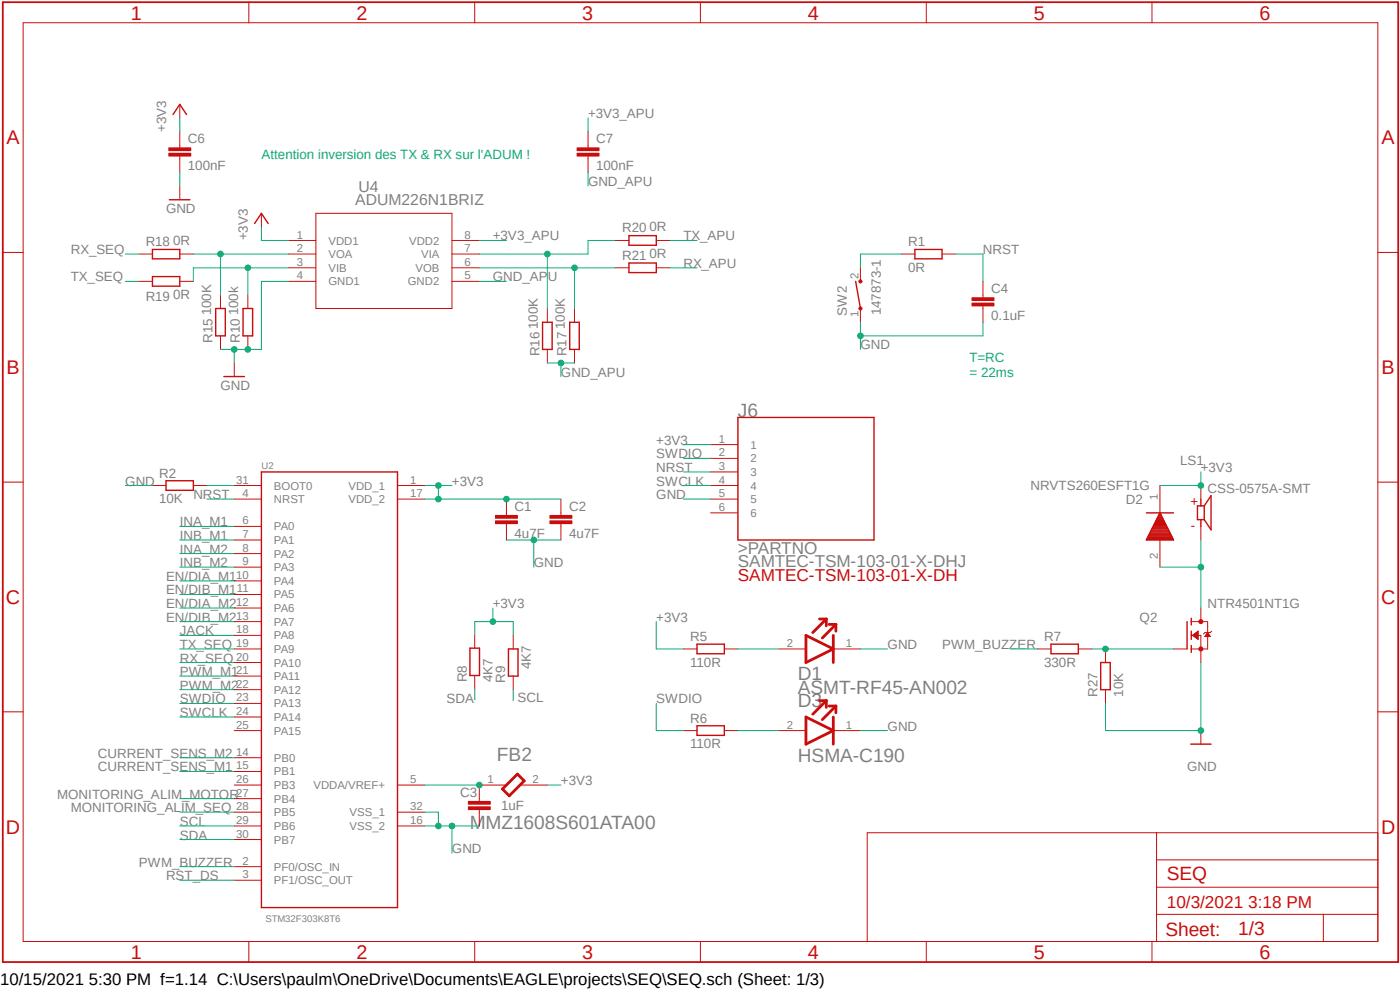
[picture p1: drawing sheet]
<svg xmlns="http://www.w3.org/2000/svg" width="297mm" height="210mm" viewBox="0 0 297 210" stroke-linecap="round" stroke-linejoin="round" font-family="sans-serif">
<path d="M0 .1l297.1 204.6M297.1 .1l-297.1 204.6" fill="none" stroke="#fff" stroke-width=".21"/>
<path d="M38.1 30.8v.6M38.1 33.1v.6M61.2 51h5.8M61.2 53.9h5.8M61.2 56.8h5.8M61.2 59.7h5.8M67 45.3h28.9v20.1h-28.9zM95.9 51h5.8M95.9 53.9h5.8M95.9 56.8h5.8M95.9 59.7h5.8" fill="none" stroke="#c90d0c" stroke-width=".21"/>
<path d="M35.8 32.5h4.7v.6h-4.7z" fill-rule="evenodd" fill="#c90d0c"/>
<path d="M35.8 32.5h4.7v.6h-4.7z" fill="none" stroke="#c90d0c" stroke-width=".21"/>
<path d="M35.8 31.4h4.7v.6h-4.7z" fill-rule="evenodd" fill="#c90d0c"/>
<path d="M35.8 31.4h4.7v.6h-4.7zM38.1 27.9v2.9M38.1 33.7v2.9M124.8 30.8v.6M124.8 33.1v.6" fill="none" stroke="#c90d0c" stroke-width=".21"/>
<path d="M122.4 32.5h4.7v.6h-4.7z" fill-rule="evenodd" fill="#c90d0c"/>
<path d="M122.4 32.5h4.7v.6h-4.7z" fill="none" stroke="#c90d0c" stroke-width=".21"/>
<path d="M122.4 31.4h4.7v.6h-4.7z" fill-rule="evenodd" fill="#c90d0c"/>
<g fill="none" stroke="#c90d0c" stroke-width=".21">
<path d="M38.1 22.1v2.9M38.1 39.5v2.9M122.4 31.4h4.7v.6h-4.7zM124.8 27.9v2.9M124.8 33.7v2.9M29.5 53.9h2.8M29.5 59.7h2.8M38.1 53.9h2.9M38.1 59.7h2.9M55.5 45.3v2.8M130.6 51h2.8M130.6 56.8h2.8"/>
<path d="M139.2 51h2.9M139.2 56.8h2.9M46.8 62.6v2.8M46.8 71.2v2.9M49.7 77v2.9M52.6 62.6v2.8M52.6 71.2v2.9M116.1 65.4v3M116.1 74.1v2.9M121.9 65.4v3M121.9 74.1v2.9M49.7 105.9h5.8"/>
<path d="M49.7 103h5.8M49.7 111.7h5.8M49.7 114.6h5.8M49.7 117.4h5.8M84.3 105.9h5.8M84.3 103h5.8M107.4 108.8v.5M107.4 111.1v.6M254.8 103v2.9M254.8 111.7v2.9M49.7 120.3h5.8M49.7 123.2h5.8"/>
<path d="M49.7 126.1h5.8M49.7 129h5.8M49.7 131.9h5.8M49.7 134.8h5.8M49.7 137.7h5.8M100.7 134.6v2.9M108.9 134.8v2.9M234.5 137.7v2.8M49.7 140.5h5.8M49.7 143.4h5.8M49.7 146.3h5.8M49.7 149.2h5.8"/>
<path d="M49.7 152.1h5.8M49.7 155h5.8M100.7 143.3v2.9M108.9 143.4v2.9M234.5 146.3v2.9M254.8 155v2.9M49.7 175.2h5.8M49.7 160.7h5.8M49.7 163.7h5.8M49.7 166.5h5.8M49.7 169.4h5.8M49.7 172.3h5.8"/>
<path d="M49.7 178.1h5.8M84.3 175.2h5.8M84.3 166.5h5.8M84.3 172.3h5.8M49.7 183.9h5.8M49.7 186.7h5.8"/>
</g>
<g fill="none" stroke="#c90d0c" stroke-width=".3">
<path d="M36.7 24.3l1.4-2.2 1.5 2.2M32.3 52.9h5.8v2h-5.8zM32.3 58.7h5.8v2h-5.8zM35.9 42.4h4.4M54 47.4l1.5-2.1 1.4 2.1M133.4 50h5.8v2h-5.8zM133.4 55.8h5.8v2h-5.8zM45.8 65.4h2v5.8h-2zM47.5 79.9h4.4M51.6 65.4h2v5.8h-2zM115.1 68.4h2v5.7h-2zM120.9 68.4h2v5.7h-2z"/>
<path d="M55.5 100.1h28.8v92.4h-28.8zM254.8 105.9v1.4M254.8 110.2v1.5M255.5 107.3h-1.5v2.9h1.5M255.5 107.3v2.9M255.5 107.3l1.4-2.1v7.2l-1.4-2.2M99.7 137.5h2v5.8h-2zM107.9 137.7h2v5.7h-2zM233.5 140.5h2v5.8h-2zM252.6 157.9h4.3"/>
</g>
<path d="M105.1 110.5h4.7v.6h-4.7z" fill-rule="evenodd" fill="#c90d0c"/>
<path d="M105.1 110.5h4.7v.6h-4.7z" fill="none" stroke="#c90d0c" stroke-width=".21"/>
<path d="M105.1 109.3h4.7v.6h-4.7z" fill-rule="evenodd" fill="#c90d0c"/>
<path d="M105.1 109.3h4.7v.6h-4.7zM107.4 105.9v2.9M107.4 111.7v2.9M119 108.8v.5M119 111.1v.6" fill="none" stroke="#c90d0c" stroke-width=".21"/>
<path d="M116.7 110.5h4.6v.6h-4.6z" fill-rule="evenodd" fill="#c90d0c"/>
<path d="M116.7 110.5h4.6v.6h-4.6z" fill="none" stroke="#c90d0c" stroke-width=".21"/>
<path d="M116.7 109.3h4.6v.6h-4.6z" fill-rule="evenodd" fill="#c90d0c"/>
<path d="M116.7 109.3h4.6v.6h-4.6zM119 105.9v2.9M119 111.7v2.9M101.7 169.4v.6M101.7 171.7v.6" fill="none" stroke="#c90d0c" stroke-width=".21"/>
<path d="M99.4 171.2h4.6v.5h-4.6z" fill-rule="evenodd" fill="#c90d0c"/>
<path d="M99.4 171.2h4.6v.5h-4.6z" fill="none" stroke="#c90d0c" stroke-width=".21"/>
<path d="M99.4 170h4.6v.6h-4.6z" fill-rule="evenodd" fill="#c90d0c"/>
<path d="M32.3 103h2.9M41 103h2.9M99.4 170h4.6v.6h-4.6zM101.7 172.3v2.9M107.5 166.6l-5.8-.1v2.9M116.1 166.5l-5.7 .1" fill="none" stroke="#c90d0c" stroke-width=".21"/>
<path d="M106.6 167.4l3.2-3.2 1.4 1.5-3.2 3.1z" fill="none" stroke="#c90d0c" stroke-width=".59"/>
<path d="M181.5 59.7l1 5.7M35.2 102h5.8v2h-5.8z" fill="none" stroke="#c90d0c" stroke-width=".3"/>
<circle cx="182.5" cy="65.4" r=".33" fill="#c90d0c"/>
<circle cx="182.5" cy="65.4" r=".33" fill="none" stroke="#c90d0c" stroke-width=".21"/>
<circle cx="182.5" cy="59.7" r=".33" fill="#c90d0c"/>
<g fill="none" stroke="#c90d0c" stroke-width=".21">
<path d="M182.5 56.8v2.9M182.5 65.4v3M208.5 62.6v.6M208.5 64.9v.5"/>
<circle cx="182.5" cy="59.7" r=".33"/>
</g>
<path d="M206.2 64.3h4.7v.6h-4.7z" fill-rule="evenodd" fill="#c90d0c"/>
<path d="M206.2 64.3h4.7v.6h-4.7z" fill="none" stroke="#c90d0c" stroke-width=".21"/>
<path d="M206.2 63.2h4.7v.6h-4.7z" fill-rule="evenodd" fill="#c90d0c"/>
<g fill="none" stroke="#c90d0c" stroke-width=".21">
<path d="M4.9 4.8h287.4v194.9h-287.4zM52.8 .5v4.3M100.7 .5v4.3M148.6 .5v4.3M196.5 .5v4.3M244.4 .5v4.3M.6 53.6h4.3M191.2 53.9h2.9M199.9 53.9h2.9M208.5 59.7v2.9M292.3 53.6h4.3M206.2 63.2h4.7v.6h-4.7z"/>
<path d="M208.5 65.4v3M.6 102.3h4.3M246.1 103v5.8M246.1 114.6v5.7M292.3 102.3h4.3M145 137.7h2.9M153.7 137.7h2.8M220.1 137.7h2.9M228.8 137.7h2.8M252.7 131.9h3.5v5.8h-3.5M252.7 134.8h2.1v2.9M257 133.9l-.2 .3h-1.2l-.3 .3"/>
<path d="M.6 151h4.3M145 155h2.9M153.7 155h2.8M292.3 151h4.3M245.4 176.7v23M292.3 176.7h-108.3v23M52.8 199.7v4.4M100.7 199.7v4.4M148.6 199.7v4.4M196.5 199.7v4.4M244.4 199.7v4.4M245.4 194h46.9"/>
<path d="M245.4 188.2h46.9M245.4 182.4h46.9M280.8 194v5.7"/>
</g>
<g fill="none" stroke="#c90d0c" stroke-width=".3">
<path d="M194.1 52.9h5.8v2h-5.8zM243.2 108.8h5.8M243.2 114.4h5.7M243.4 114.2h5.4M243.5 114h5.2M243.6 113.7h5M243.7 113.5h4.8M243.8 113.3h4.6M243.9 113.1h4.3M244.1 112.9h4M244.1 112.6h3.9M244.3 112.4h3.6"/>
<path d="M244.4 112.2h3.4M244.5 112h3.2M244.6 111.8h3M244.7 111.5h2.7M244.8 111.3h2.6M244.9 111.1h2.3M245.1 110.8h2M245.2 110.6h1.8M245.3 110.4h1.6M245.4 110.2h1.4M245.5 109.9h1.2M245.6 109.7h.9"/>
<path d="M245.7 109.5h.7M245.8 109.3h.5M246 109.1h.2M246.1 108.8l2.9 5.8h-5.8zM246.1 108.8h.1M147.9 136.7h5.8v2h-5.8zM223 136.7h5.8v2h-5.8zM251.8 131.9v5.8M252.7 131.1v1.5M252.7 133.9v1.7M252.7 136.9v1.5M147.9 154h5.8v2h-5.8z"/>
</g>
<path d="M.6 .5h296v203.6h-296z" fill="none" stroke="#c90d0c" stroke-width=".38"/>
<circle cx="254.8" cy="137.7" r=".43" fill="#c90d0c"/>
<circle cx="254.8" cy="137.7" r=".43" fill="none" stroke="#c90d0c" stroke-width=".21"/>
<circle cx="254.8" cy="131.9" r=".43" fill="#c90d0c"/>
<g fill="none" stroke="#c90d0c" stroke-width=".21">
<path d="M150.7 94.3h5.8M150.7 97.2h5.8M150.7 100.1h5.8M150.7 103h5.8M150.7 105.9h5.8M150.7 108.8h5.8M165.2 137.7h5.8M182.5 137.7h-5.7M249 137.7h2.8M253 134.8h1.2M253.1 134.7h1.1M253.2 134.9h1"/>
<path d="M253.3 134.6h.9M253.3 135h.9M253.4 134.5h.8M253.5 135.1h.7M253.6 134.4h.6M253.6 135.2h.6M253.7 134.2h.5M253.8 135.3h.4M253.9 134.2h.3M253.9 135.5h.3M254 134h.2M254.1 135.6h.1"/>
<path d="M254.2 133.9l-1.2 .9M254.2 133.9v1.7l-1.2-.8M254.2 133.9h.1M254.8 129v2.9M254.8 137.7v2.8M255.7 135h1.1M255.7 134.9h1M255.8 134.8h.8M255.9 134.7h.6M255.9 134.6h.6M256 134.5h.4M256.1 134.4h.2"/>
<path d="M256.2 134.2h.1M256.2 134.2l.6 .8h-1.2zM165.2 155h5.8M182.5 155h-5.7"/>
<circle cx="254.8" cy="131.9" r=".43"/>
</g>
<path d="M156.5 88.6h28.9v26h-28.9z" fill="none" stroke="#c90d0c" stroke-width=".3"/>
<g fill="none" stroke="#c90d0c" stroke-width=".59">
<path d="M171 134.8l5.8 2.9-5.8 2.8zM173.9 131.3h1.4M175.3 131.3l-2.9 2.9M175.3 131.3v1.5M175.9 132.5h1.4M176.8 134.8v5.7M177.3 132.5l-2.8 2.8M177.3 132.5v1.4M171 152.1l5.8 2.9-5.8 2.9zM173.9 148.6h1.4M175.3 148.6v1.5M175.3 148.6l-2.9 2.9"/>
<path d="M175.9 149.8h1.4M176.8 152.1v5.8M177.3 149.8v1.4M177.3 149.8l-2.8 2.9"/>
</g>
<path d="M38.1 25v2.9M55.5 48.1v2.9h5.7M100.7 134.6v-2.7h8.2v2.9M104.6 129v2.9" fill="none" stroke="#0dab76" stroke-width=".21"/>
<circle cx="104.6" cy="131.9" r=".6" fill="#0dab76"/>
<g fill="none" stroke="#0dab76" stroke-width=".21">
<path d="M254.8 100.1v2.9h-8.7"/>
<circle cx="104.6" cy="131.9" r=".6"/>
</g>
<circle cx="254.8" cy="103" r=".6" fill="#0dab76"/>
<g fill="none" stroke="#0dab76" stroke-width=".21">
<path d="M90.1 103h5.8M93 103v2.9h-2.9"/>
<circle cx="254.8" cy="103" r=".6"/>
</g>
<circle cx="93" cy="103" r=".6" fill="#0dab76"/>
<g fill="none" stroke="#0dab76" stroke-width=".21">
<path d="M93 105.9h14.4"/>
<circle cx="93" cy="103" r=".6"/>
</g>
<circle cx="93" cy="105.9" r=".6" fill="#0dab76"/>
<g fill="none" stroke="#0dab76" stroke-width=".21">
<path d="M107.4 105.9h11.6"/>
<circle cx="93" cy="105.9" r=".6"/>
</g>
<circle cx="107.4" cy="105.9" r=".6" fill="#0dab76"/>
<g fill="none" stroke="#0dab76" stroke-width=".21">
<path d="M38.1 36.6v2.9M46.8 74.1h5.8M49.7 74.1v2.9M145 94.3h5.7M139.2 131.9v5.8h5.8M116.1 166.5h2.9"/>
<circle cx="107.4" cy="105.9" r=".6"/>
</g>
<circle cx="49.7" cy="74.1" r=".6" fill="#0dab76"/>
<g fill="none" stroke="#0dab76" stroke-width=".21">
<path d="M61.2 59.7h-5.7v14.4h-2.9"/>
<circle cx="49.7" cy="74.1" r=".6"/>
</g>
<circle cx="52.6" cy="74.1" r=".6" fill="#0dab76"/>
<g fill="none" stroke="#0dab76" stroke-width=".21">
<path d="M234.5 149.2v5.8h20.3"/>
<circle cx="52.6" cy="74.1" r=".6"/>
</g>
<circle cx="254.8" cy="155" r=".6" fill="#0dab76"/>
<g fill="none" stroke="#0dab76" stroke-width=".21">
<path d="M107.4 114.6h11.6M113.2 114.6v5.7M254.8 140.5v14.5"/>
<circle cx="254.8" cy="155" r=".6"/>
</g>
<circle cx="113.2" cy="114.6" r=".6" fill="#0dab76"/>
<g fill="none" stroke="#0dab76" stroke-width=".21">
<path d="M90.1 172.3h2.9v2.9M90.1 175.2h11.6"/>
<circle cx="113.2" cy="114.6" r=".6"/>
</g>
<circle cx="93" cy="175.2" r=".6" fill="#0dab76"/>
<g fill="none" stroke="#0dab76" stroke-width=".21">
<path d="M95.9 175.2v5.8"/>
<circle cx="93" cy="175.2" r=".6"/>
</g>
<circle cx="95.9" cy="175.2" r=".6" fill="#0dab76"/>
<g fill="none" stroke="#0dab76" stroke-width=".21">
<path d="M182.5 68.4v5.7M208.5 68.4v2.8h-26M26.6 103h5.7"/>
<circle cx="95.9" cy="175.2" r=".6"/>
</g>
<circle cx="182.5" cy="71.2" r=".6" fill="#0dab76"/>
<g fill="none" stroke="#0dab76" stroke-width=".21">
<path d="M124.8 36.6v2.9M101.7 59.7h5.7M116.1 77h5.8M119 77v2.9M145 105.9h5.7M182.5 137.7h5.8M182.5 155h5.8"/>
<circle cx="182.5" cy="71.2" r=".6"/>
</g>
<circle cx="119" cy="77" r=".6" fill="#0dab76"/>
<g fill="none" stroke="#0dab76" stroke-width=".21">
<path d="M41 56.8h20.2M52.6 56.8v5.8"/>
<circle cx="119" cy="77" r=".6"/>
</g>
<circle cx="52.6" cy="56.8" r=".6" fill="#0dab76"/>
<g fill="none" stroke="#0dab76" stroke-width=".21">
<path d="M41 56.8v2.9M41 53.9h20.2M46.8 53.9v8.7"/>
<circle cx="52.6" cy="56.8" r=".6"/>
</g>
<circle cx="46.8" cy="53.9" r=".6" fill="#0dab76"/>
<g fill="none" stroke="#0dab76" stroke-width=".21">
<path d="M26.6 53.9h2.9M26.6 59.7h2.9M116.1 53.9v11.5M130.6 51h-5.8v2.9h-23.1M38.1 137.7h11.6M38.1 140.5h11.6"/>
<circle cx="46.8" cy="53.9" r=".6"/>
</g>
<circle cx="116.1" cy="53.9" r=".6" fill="#0dab76"/>
<g fill="none" stroke="#0dab76" stroke-width=".21">
<path d="M101.7 56.8h28.9M121.9 56.8v8.6"/>
<circle cx="116.1" cy="53.9" r=".6"/>
</g>
<circle cx="121.9" cy="56.8" r=".6" fill="#0dab76"/>
<g fill="none" stroke="#0dab76" stroke-width=".21">
<path d="M124.8 25v2.9M101.7 51h5.7M142.1 56.8h5.8M142.1 51h5.8M38.1 111.7h11.6M38.1 114.6h11.6M38.1 117.4h11.6M254.8 114.6v14.4M38.1 120.3h11.6M38.1 123.2h11.6M38.1 126.1h11.6M38.1 129h11.6"/>
<path d="M38.1 131.9h11.6M38.1 134.8h11.6M214.3 137.7h5.8M246.1 120.3h8.7M38.1 143.4h11.6M38.1 146.3h11.6M100.7 146.2l.1 2.1M108.9 146.3v2.3M38.1 175.2h11.6M38.1 178.1h11.6M38.1 163.7h11.6M38.1 160.7h11.6"/>
<path d="M38.1 172.3h11.6M38.1 169.4h11.6M38.1 186.7h11.6M38.1 183.9h11.6"/>
<circle cx="121.9" cy="56.8" r=".6"/>
</g>
<circle cx="254.8" cy="120.3" r=".6" fill="#0dab76"/>
<g fill="none" stroke="#0dab76" stroke-width=".21">
<path d="M202.8 53.9h5.7v5.8M145 97.2h5.7M43.9 105.9h5.8M145 100.1h5.7M145 103h5.7M38.1 149.2h11.6M38.1 152.1h11.6M139.2 149.2v5.8h5.8M90.1 166.5h11.6"/>
<circle cx="254.8" cy="120.3" r=".6"/>
</g>
<circle cx="101.7" cy="166.5" r=".6" fill="#0dab76"/>
<g fill="none" stroke="#0dab76" stroke-width=".21">
<path d="M191.2 53.9h-8.7v2.9M43.9 103h5.8M156.5 137.7h8.7M231.6 137.7h2.9M156.5 155h8.7"/>
<circle cx="101.7" cy="166.5" r=".6"/>
</g>
<circle cx="234.5" cy="137.7" r=".6" fill="#0dab76"/>
<g fill="none" stroke="#0dab76" stroke-width=".21">
<path d="M234.5 137.7h14.5"/>
<circle cx="234.5" cy="137.7" r=".6"/>
</g>
<g font-size="4.2" fill="#c90d0c">
<text x="27.7" y="4.1">1</text>
<text x="75.6" y="4.1">2</text>
<text x="123.5" y="4.1">3</text>
<text x="171.4" y="4.1">4</text>
<text x="219.3" y="4.1">5</text>
<text x="267.2" y="4.1">6</text>
<text x="1.4" y="30.6">A</text>
<text x="293.1" y="30.6">A</text>
<text x="1.4" y="79.4">B</text>
<text x="293.1" y="79.4">B</text>
<text x="1.3" y="128.1">C</text>
<text x="293" y="128.1">C</text>
<text x="1.3" y="176.9">D</text>
<text x="293" y="176.9">D</text>
<text x="27.7" y="203.4">1</text>
<text x="75.6" y="203.4">2</text>
<text x="123.5" y="203.4">3</text>
<text x="171.4" y="203.4">4</text>
<text x="219.3" y="203.4">5</text>
<text x="267.2" y="203.4">6</text>
</g>
<g font-size="4.1" fill="#808080">
<text x="156.5" y="88.6">J6</text>
<text x="169.2" y="147.2">ASMT-RF45-AN002</text>
<text x="169.2" y="144.3">D1</text>
<text x="169.2" y="150.1">D3</text>
<text x="105.4" y="161.3">FB2</text>
<text x="169.2" y="161.6">HSMA-C190</text>
<text x="99.7" y="175.8">MMZ1608S601ATA00</text>
</g>
<g font-size="4.1" fill="#c90d0c">
<text x="247.5" y="186.7">SEQ</text>
<text x="247.2" y="198.5">Sheet:</text>
<text x="262.7" y="198.3">1/3</text>
</g>
<g font-size="3.6" fill="#808080">
<text x="156.5" y="117.4">&gt;PARTNO</text>
<text x="156.5" y="120.3">SAMTEC-TSM-103-01-X-DHJ</text>
</g>
<g font-size="3.6" fill="#c90d0c">
<text x="156.5" y="123.2">SAMTEC-TSM-103-01-X-DH</text>
<text x="247.5" y="192.5">10/3/2021 3:18 PM</text>
</g>
<text font-size="3.6" x="0" y="208.9">10/15/2021 5:30 PM f=1.14 C:\Users\paulm\OneDrive\Documents\EAGLE\projects\SEQ\SEQ.sch (Sheet: 1/3)</text>
<g font-size="3.3" fill="#808080">
<text x="76.1" y="40.6">U4</text>
<text x="75.4" y="43.6">ADUM226N1BRIZ</text>
</g>
<g font-size="2.8" fill="#808080">
<text x="35.2" y="27.9" transform="rotate(-90 35.2 27.9)">+3V3</text>
<text x="124.8" y="25">+3V3_APU</text>
<text x="39.9" y="30.4">C6</text>
<text x="126.5" y="30.4">C7</text>
<text x="39.9" y="36.2">100nF</text>
<text x="124.8" y="39.5">GND_APU</text>
<text x="126.5" y="36.2">100nF</text>
<text x="35.2" y="45.3">GND</text>
<text x="15" y="53.9">RX_SEQ</text>
<text x="30.9" y="52.2">R18</text>
<text x="36.7" y="51.9">0R</text>
<text x="52.6" y="51" transform="rotate(-90 52.6 51)">+3V3</text>
<text x="104.6" y="51">+3V3_APU</text>
<text x="132" y="49.3">R20</text>
<text x="137.8" y="49">0R</text>
<text x="145" y="51">TX_APU</text>
<text x="192.7" y="52.2">R1</text>
<text x="208.5" y="53.9">NRST</text>
<text x="15" y="59.7">TX_SEQ</text>
<text x="104.6" y="59.7">GND_APU</text>
<text x="132" y="55.1">R21</text>
<text x="137.8" y="54.8">0R</text>
<text x="145" y="56.8">RX_APU</text>
<text x="192.7" y="57.7">0R</text>
<text x="30.9" y="63.8">R19</text>
<text x="36.7" y="63.5">0R</text>
<text x="210.3" y="62.1">C4</text>
<text x="44.8" y="66.9" transform="rotate(-90 44.8 66.9)">100K</text>
<text x="50.5" y="66.9" transform="rotate(-90 50.5 66.9)">100k</text>
<text x="114.1" y="69.8" transform="rotate(-90 114.1 69.8)">100K</text>
<text x="119.8" y="69.8" transform="rotate(-90 119.8 69.8)">100K</text>
<text x="179.7" y="66.9" transform="rotate(-90 179.7 66.9)">SW2</text>
<text x="186.9" y="66.9" transform="rotate(-90 186.9 66.9)">147873-1</text>
<text x="210.3" y="67.9">0.1uF</text>
<text x="45.1" y="72.7" transform="rotate(-90 45.1 72.7)">R15</text>
<text x="50.9" y="72.7" transform="rotate(-90 50.9 72.7)">R10</text>
<text x="114.4" y="75.6" transform="rotate(-90 114.4 75.6)">R16</text>
<text x="120.2" y="75.6" transform="rotate(-90 120.2 75.6)">R17</text>
<text x="182.5" y="74.1">GND</text>
<text x="46.8" y="82.8">GND</text>
<text x="119" y="79.9">GND_APU</text>
<text x="139.2" y="94.4">+3V3</text>
<text x="33.8" y="101.3">R2</text>
<text x="139.2" y="97.2">SWDIO</text>
<text x="139.2" y="100.1">NRST</text>
<text x="250.4" y="98.6">LS1</text>
<text x="254.8" y="100.1">+3V3</text>
<text x="26.6" y="103">GND</text>
<text x="33.8" y="106.8">10K</text>
<text x="41" y="105.9">NRST</text>
<text x="95.9" y="103">+3V3</text>
<text x="139.2" y="105.9">GND</text>
<text x="139.2" y="103">SWCLK</text>
<text x="218.7" y="104">NRVTS260ESFT1G</text>
<text x="238.8" y="106.9">D2</text>
<text x="256.2" y="104.5">CSS-0575A-SMT</text>
<text x="38.1" y="111.7">INA_M1</text>
<text x="109.2" y="108.3">C1</text>
<text x="120.7" y="108.3">C2</text>
<text x="38.1" y="114.6">INB_M1</text>
<text x="38.1" y="117.4">INA_M2</text>
<text x="109.2" y="114.1">4u7F</text>
<text x="120.7" y="114.1">4u7F</text>
<text x="35.2" y="123.2">EN/DIA_M1</text>
<text x="38.1" y="120.3">INB_M2</text>
<text x="113.2" y="120.3">GND</text>
<text x="35.2" y="126.1">EN/DIB_M1</text>
<text x="35.2" y="129">EN/DIA_M2</text>
<text x="35.2" y="131.9">EN/DIB_M2</text>
<text x="104.6" y="129">+3V3</text>
<text x="139.2" y="131.9">+3V3</text>
<text x="241.8" y="131.9">Q2</text>
<text x="256.2" y="129">NTR4501NT1G</text>
<text x="38.1" y="137.7">TX_SEQ</text>
<text x="38.1" y="134.8">JACK</text>
<text x="146.4" y="136">R5</text>
<text x="188.3" y="137.7">GND</text>
<text x="199.9" y="137.7">PWM_BUZZER</text>
<text x="221.5" y="136">R7</text>
<text x="38.1" y="140.5">RX_SEQ</text>
<text x="38.1" y="143.4">PWM_M1</text>
<text x="112.6" y="142" transform="rotate(-90 112.6 142)">4K7</text>
<text x="146.4" y="141.4">110R</text>
<text x="221.5" y="141.4">330R</text>
<text x="38.1" y="146.3">PWM_M2</text>
<text x="38.1" y="149.2">SWDIO</text>
<text x="94.7" y="149.2">SDA</text>
<text x="99" y="144.7" transform="rotate(-90 99 144.7)">R8</text>
<text x="104.5" y="144.7" transform="rotate(-90 104.5 144.7)">4K7</text>
<text x="107.2" y="144.9" transform="rotate(-90 107.2 144.9)">R9</text>
<text x="109.8" y="148.9">SCL</text>
<text x="139.2" y="149.2">SWDIO</text>
<text x="232.8" y="147.8" transform="rotate(-90 232.8 147.8)">R27</text>
<text x="238.3" y="147.8" transform="rotate(-90 238.3 147.8)">10K</text>
<text x="38.1" y="152.1">SWCLK</text>
<text x="146.4" y="153.3">R6</text>
<text x="188.3" y="155">GND</text>
<text x="20.8" y="160.8">CURRENT_SENS_M2</text>
<text x="146.4" y="158.8">110R</text>
<text x="20.8" y="163.7">CURRENT_SENS_M1</text>
<text x="119" y="166.5">+3V3</text>
<text x="251.8" y="163.7">GND</text>
<text x="12.2" y="169.4">MONITORING_ALIM_MOTOR</text>
<text x="15" y="172.3">MONITORING_ALIM_SEQ</text>
<text x="97.6" y="169">C3</text>
<text x="106.3" y="171.9">1uF</text>
<text x="38.1" y="175.2">SCL</text>
<text x="38.1" y="178.1">SDA</text>
<text x="29.5" y="183.9">PWM_BUZZER</text>
<text x="95.9" y="181">GND</text>
<text x="35.2" y="186.7">RST_DS</text>
</g>
<g font-size="2.8" fill="#0dab76">
<text x="55.5" y="33.7">Attention inversion des TX &amp; RX sur l'ADUM !</text>
<text x="205.7" y="76.8">T=RC</text>
<text x="205.7" y="79.9">= 22ms</text>
</g>
<g font-size="2.8" fill="#c90d0c">
<text x="252.6" y="107.3">+</text>
<text x="252.6" y="112.4">-</text>
</g>
<g font-size="2.4" fill="#808080">
<text x="63" y="50.6">1</text>
<text x="63" y="53.5">2</text>
<text x="69.7" y="51.9">VDD1</text>
<text x="86.8" y="51.9">VDD2</text>
<text x="98.6" y="50.6">8</text>
<text x="98.6" y="53.5">7</text>
<text x="63" y="56.4">3</text>
<text x="63" y="59.3">4</text>
<text x="69.7" y="57.7">VIB</text>
<text x="69.7" y="54.8">VOA</text>
<text x="88.1" y="57.7">VOB</text>
<text x="89.4" y="54.8">VIA</text>
<text x="98.6" y="56.4">6</text>
<text x="98.6" y="59.3">5</text>
<text x="182.1" y="59.3" transform="rotate(-90 182.1 59.3)">2</text>
<text x="69.7" y="60.5">GND1</text>
<text x="86.5" y="60.5">GND2</text>
<text x="182.1" y="67.2" transform="rotate(-90 182.1 67.2)">1</text>
<text x="152.5" y="93.9">1</text>
<text x="159.2" y="95.2">1</text>
<text x="152.5" y="96.8">2</text>
<text x="152.5" y="99.7">3</text>
<text x="159.2" y="98.1">2</text>
<text x="159.2" y="101">3</text>
<text x="50.1" y="102.6">31</text>
<text x="51.4" y="105.5">4</text>
<text x="58.1" y="106.8">NRST</text>
<text x="58.1" y="103.9">BOOT0</text>
<text x="73.9" y="106.8">VDD_2</text>
<text x="73.9" y="103.9">VDD_1</text>
<text x="87" y="105.5">17</text>
<text x="87" y="102.6">1</text>
<text x="152.5" y="102.6">4</text>
<text x="152.5" y="105.5">5</text>
<text x="159.2" y="103.9">4</text>
<text x="159.2" y="106.8">5</text>
<text x="245.7" y="106.1" transform="rotate(-90 245.7 106.1)">1</text>
<text x="51.4" y="111.3">6</text>
<text x="58.1" y="112.5">PA0</text>
<text x="152.5" y="108.4">6</text>
<text x="159.2" y="109.6">6</text>
<text x="51.4" y="114.1">7</text>
<text x="51.4" y="117.1">8</text>
<text x="51.4" y="119.9">9</text>
<text x="58.1" y="115.4">PA1</text>
<text x="58.1" y="118.3">PA2</text>
<text x="245.7" y="118.6" transform="rotate(-90 245.7 118.6)">2</text>
<text x="50.1" y="122.8">10</text>
<text x="50.2" y="125.7">11</text>
<text x="58.1" y="121.2">PA3</text>
<text x="58.1" y="124.1">PA4</text>
<text x="50.1" y="128.6">12</text>
<text x="50.1" y="131.5">13</text>
<text x="58.1" y="127">PA5</text>
<text x="58.1" y="129.9">PA6</text>
<text x="50.1" y="134.4">18</text>
<text x="50.1" y="137.2">19</text>
<text x="58.1" y="132.8">PA7</text>
<text x="58.1" y="135.6">PA8</text>
<text x="167" y="137.2">2</text>
<text x="179.4" y="137.2">1</text>
<text x="50.1" y="140.1">20</text>
<text x="50.1" y="143">21</text>
<text x="58.1" y="138.5">PA9</text>
<text x="58.1" y="141.4">PA10</text>
<text x="50.1" y="145.9">22</text>
<text x="50.1" y="148.8">23</text>
<text x="58.1" y="144.3">PA11</text>
<text x="58.1" y="147.2">PA12</text>
<text x="50.1" y="151.7">24</text>
<text x="50.1" y="154.6">25</text>
<text x="58.1" y="150.1">PA13</text>
<text x="58.1" y="152.9">PA14</text>
<text x="58.1" y="155.9">PA15</text>
<text x="167" y="154.6">2</text>
<text x="179.4" y="154.6">1</text>
<text x="50.1" y="160.4">14</text>
<text x="58.1" y="161.6">PB0</text>
<text x="50.1" y="163.2">15</text>
<text x="50.1" y="166.1">26</text>
<text x="58.1" y="164.5">PB1</text>
<text x="58.1" y="167.4">PB3</text>
<text x="66.5" y="167.4">VDDA/VREF+</text>
<text x="87" y="166.1">5</text>
<text x="103.4" y="166.1">1</text>
<text x="113" y="166.1">2</text>
<text x="50.1" y="169">27</text>
<text x="50.1" y="171.9">28</text>
<text x="58.1" y="170.3">PB4</text>
<text x="58.1" y="173.2">PB5</text>
<text x="74.2" y="173.2">VSS_1</text>
<text x="87" y="171.9">32</text>
<text x="50.1" y="174.8">29</text>
<text x="50.1" y="177.7">30</text>
<text x="58.1" y="176.1">PB6</text>
<text x="58.1" y="178.9">PB7</text>
<text x="74.2" y="176.1">VSS_2</text>
<text x="87" y="174.8">16</text>
<text x="51.4" y="183.5">2</text>
<text x="58.1" y="184.7">PF0/OSC_IN</text>
<text x="51.4" y="186.4">3</text>
<text x="58.1" y="187.6">PF1/OSC_OUT</text>
</g>
<g font-size="2" fill="#808080">
<text x="55.5" y="99.5">U2</text>
<text x="56.3" y="195.5">STM32F303K8T6</text>
</g>
</svg>
